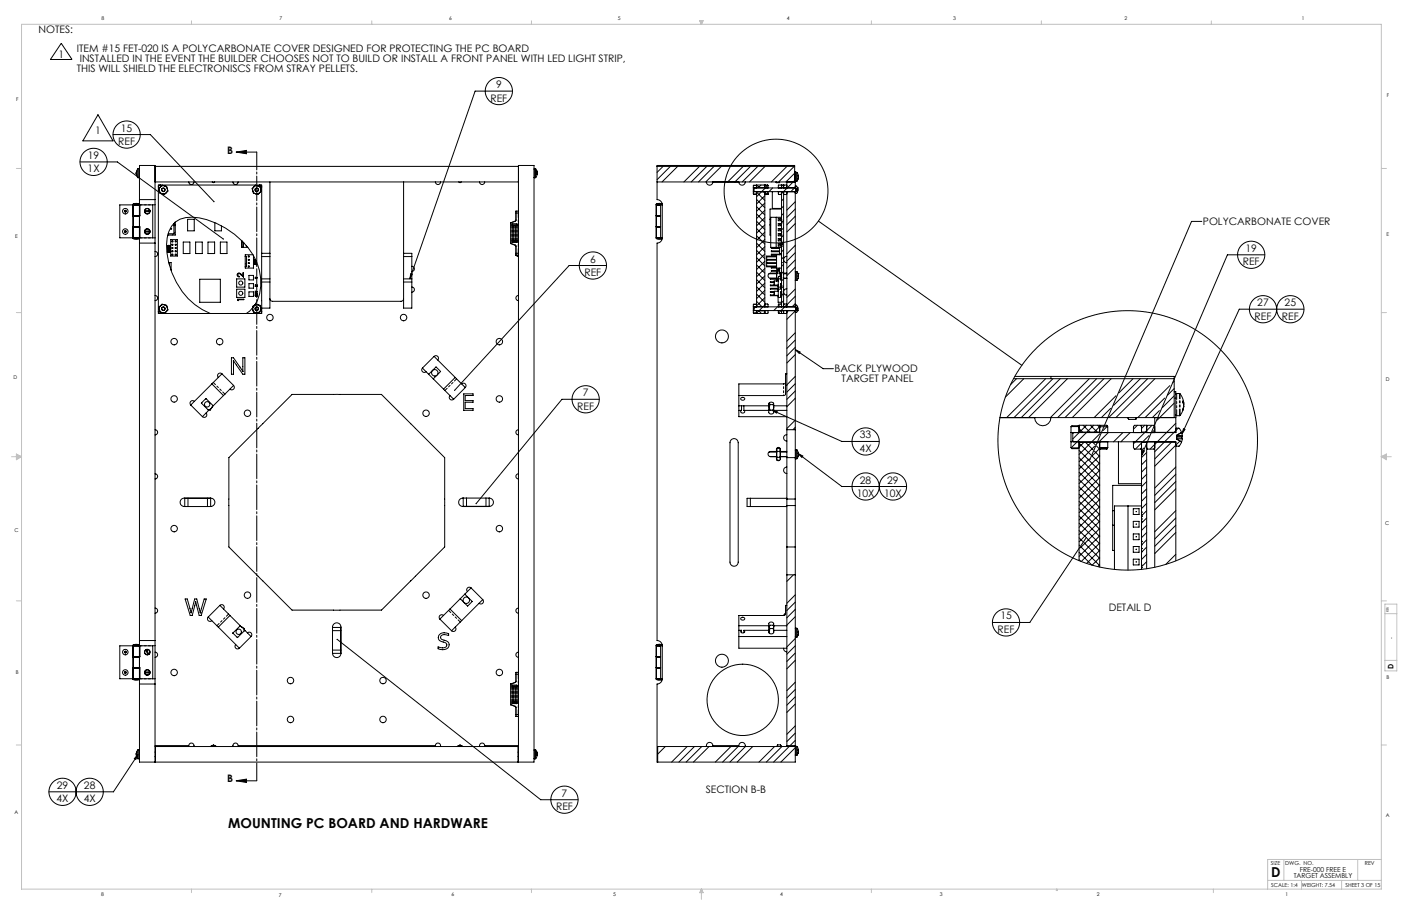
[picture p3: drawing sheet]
<svg xmlns="http://www.w3.org/2000/svg" width="864mm" height="559mm" viewBox="0 0 864 559" stroke-linecap="round" stroke-linejoin="round" font-family="sans-serif">
<g fill="none" stroke="#000" stroke-width=".62">
<path d="M38 27l6 10h-13zM316 56h-23l-40 116M60 71l10 16h-19zM49 100h23l66 47M70 83h23l39 41M146 94l6-1v2zM146 94h12M84 107l1 3M84 107h.1M84 107v1v-1M84 106v1zM85 110h.1"/>
<path d="M85 104l-1 3M85 104h.1M85 104h1M86 109l-1 1M96 103h224M96 112h224M98 118l2 2M98 118l1 1 1 1M99 114l-1 1M99 115l-1 3M99 115l-1 1v2M101 115l2 1"/>
<path d="M101 115h-2M101 115h2v1M101 115l-1-1-1 1M103 119l-3 1M103 119l-2 1h-1M103 116v3M103 116l1 2-1 1M116 112a1.6 1.6 0 0 0 2 2 1.6 1.6 0 0 0 2-2M131 112l1 1v-1M144 112a1.6 1.6 0 0 0 1 2 1.6 1.6 0 0 0 2-2M156 118l2 2M156 118v1l2 1"/>
<path d="M156 115v3M156 115l-1 1 1 2M159 115l2 1M159 115h-3M159 115h1l1 1M159 115l-2-1-1 1M160 119l-2 1M160 119l-1 1h-1M160 114l1 1M161 116l-1 3M161 116v2l-1 1M166 112v44"/>
<path d="M249 112v44M268 112a1.6 1.6 0 0 0 2 2 1.6 1.6 0 0 0 2-2M283 112l1 1v-1M296 112a1.6 1.6 0 0 0 1 2 1.6 1.6 0 0 0 2-2M329 104h1l1 2M331 105v2zM331 107h.1M331 107l-1 3-1-1M405 103h85M405 112h85M409 103l-4 3M413 103l-8 8"/>
<path d="M418 103l-10 9M431 103l-9 9M435 112a2 2 0 0 0 2 2 2 2 0 0 0 2-2M435 102v1M435 112h.1M436 103l-10 9M440 103l-9 9M445 103l-10 9M455 112a2 2 0 0 0 2 2 2 2 0 0 0 2-2M458 103l-9 9M459 102v1M459 112h.1"/>
<path d="M463 103l-10 9M464 116v2M464 118h26v71h-26M464 120h.1M464 118v2M464 114h2M464 120h2M464 114v2M464 120h1M465 120h.1M465 120h1M465 116v2"/>
<path d="M466 120h.1M466 114v1M466 114h5v2M466 119l5 5M466 118h5M466 114v2M466 118v71M466 116h5M466 114l2 2M467 103l-9 9M469 114l-2 2M471 118v1"/>
<path d="M471 114v1M471 120h1M471 118v71M471 120h2M472 103l-10 9M472 120h.1M472 114h1M472 114h-1h2M472 120h1M472 114v1M473 114l-7 7M473 120h.1"/>
<path d="M473 114v2M473 118v2M473 119v1M476 118v11h6M476 116l-2 2M478 112l2 1M480 118v2h2M480 112v1M481 112l-1 1M482 115l-2-1v2M482 116v-2h1v2M482 118h1"/>
<path d="M482 116h1M482 118v71M483 114l-1 1M483 118l-2 2M483 115h2M483 120h2M485 116h5M485 112v4M485 118v71M485 103l-10 9M485 116l-2 2v71M490 103l-10 9"/>
<path d="M490 116l-3 2M490 106v10h-26M490 112v-10h-85v21a3 3 0 0 1 3 3M490 111l-5 5M490 107l-6 5M490 106h1l1 3M490 115h1l1 1M490 118h2M490 117h2v1M491 115h-1M492 116h.1M492 118l-1 1h-1"/>
<path d="M492 118h.1M492 117h.1M492 116v1h-2M492 116l-2 1v1M492 109h.1M492 109l-1 3h-1M492 109v-1v1M492 109v1v-1M77 130h1v1h-1zM82 126l2-1 2 1M82 133h4M82 126h4"/>
<path d="M82 140h4M82 126v21M82 133v-7h-8v21h8v-7M86 123v3M86 123v-21h10v21M86 126v21M86 133v-7h8v21h-8v-7M86 123h10M89 131h3a1.7 1.7 0 0 1-1 1 1.7 1.7 0 0 1-2-1zM90 130v1M90 129h1l1 1h-3zM92 130v1"/>
<path d="M96 123v27M107 139h1h-1M107 138v6h-3M108 137v8h-5M116 135h4v7h-4zM132 137v5h4v-3M315 137h.1M315 137v13M316 139h.1M316 139h3M317 139h.1M317 139v10"/>
<path d="M318 139h.1M318 139v10M319 139h.1M320 130h-2v6l-3 1M405 133h2zM405 140h2M405 126h3M405 126v21M408 126l-2-1-1 1M408 126h-3h2v21M408 126v21a3 3 0 0 1-3 3v245a3 3 0 0 1 3 3v21M466 136l5 6"/>
<path d="M466 132l5 5M466 127l5 6M466 123l5 5M471 121l-5 5M471 134l-5 5M471 139l-5 5M471 130l-5 5M471 125l-5 5M475 135h.1M475 139h.1M478 134v19M480 135h1v1h-1z"/>
<path d="M480 138h1v1h-1zM480 135h.1M480 138h.1M482 137h.1M482 129h-7v16M482 134h-7v19h7M482 138h.1M482 136h.1M483 136l-1 1M483 123l-1 1M483 127l-1 1M483 132l-1 1"/>
<path d="M490 124l-5 6M490 129l-5 5M490 133l-5 6M490 138l-5 5M504 136l126 89M741 137h-7l-62 147M77 143v-1l1 1h-1zM82 147l2 1 2-1M82 147h4M86 147v3M86 150v245M86 150h10"/>
<path d="M89 143h3a1.7 1.7 0 0 1-1 2 1.7 1.7 0 0 1-2-2zM90 142v1M90 141h1l1 1h-3zM92 142v1M96 155a1.6 1.6 0 0 1 1 2 1.6 1.6 0 0 1-1 1M96 150v245M104 153h.1M104 155h1zM104 155h.1M104 154h.1M104 154h1M104 152h.1"/>
<path d="M104 153h1v-1v1h-1M104 152h1M104 152v2M104 155v1h1h-1M104 153h1l-1 1M104 151v1M104 151v1l1-1M104 156v-1v1M104 153v-1v1M105 151h.1M105 152h.1M105 151l-1 1"/>
<path d="M105 148h4v10h-4zM106 157h1zM106 149h1zM106 151h1zM106 153h1zM106 155h1zM107 149h.1M107 144l-1 1M108 143l-1 1M108 157h1zM108 149h1zM108 151h1z"/>
<path d="M108 153h1zM108 155h1zM113 149h4v7h-4zM121 149h4v7h-4zM128 149h4v7h-4zM136 149h4v7h-4zM149 148v5h4M149 149v4M150 150v3M151 150h-1M151 158h1v6h-1M151 158h.1"/>
<path d="M152 151v1M153 152v1M153 160h1zM153 158h1zM156 157h-5v8h5v-7M161 156v-42h-63v79h63v-8M166 156h-5v29M166 156v34h-5M249 156h5v34h-5zM315 150h.1M315 150l3 2v5M316 149v-11h3v11"/>
<path d="M316 149h.1M316 149h3M317 149h.1M318 149h.1M318 157h.1M318 157l2 1M319 149h.1M320 157h-2M405 147h3zM405 147h2M405 147h3M466 159l5 5"/>
<path d="M466 154l5 6M466 150l5 5M466 145l5 6M466 141l5 5M471 143l-5 5M471 148l-5 5M471 157l-5 5M471 152l-5 5M473 160h6M473 158h6M479 158h-6v7h6M479 157v8"/>
<path d="M480 147h1v2h-1zM480 141h1v1h-1zM480 144h1v1h-1zM480 150h1v2h-1zM480 145h.1M480 142h.1M480 148h.1M480 151h.1M481 157h-6h7M481 153h-6h6M481 155h-6h6M481 156h1"/>
<path d="M481 153v4M482 143h.1M482 152h.1M482 151h.1M482 149h.1M482 144h.1M482 150h.1M482 145h.1M483 145l-1 1M483 141l-1 1M483 150l-1 1M483 154l-1 1"/>
<path d="M483 159l-1 1M485 158l-1 1-1 1M490 151l-5 6M490 156l-5 5M780 157h-23l-53 124M104 162h1v5M104 163h1M123 172h13v14h-13zM146 172h5v5h-5zM146 178h5v5h-5zM147 169l1-1 2 2v-2v3l-2-2a.8 .8 0 0 0-1 0 .8 .8 0 0 0 0 1v1l-1-1zM152 162l-1 1"/>
<path d="M153 162l1 1zM153 164l1 1zM153 170h3v3h-3zM153 175h3v3h-3zM157 163h.1M157 161h1zM157 163h1M157 163l1-1v1M157 161h.1M157 161v-1l1 1M157 171h.1M157 172h.1"/>
<path d="M157 176h.1M157 176h1l-1 1 1-1M157 176h1M157 171h1M157 171h1l-1 1M157 161h1M158 163h-1h1M158 162h.1M158 176l1 1M158 180h1M158 180h-1h1h-1M158 171h1"/>
<path d="M158 171l-1 1M158 162h-1h1M159 171h.1M159 176h.1M159 177h.1M159 180h.1M159 176h-1M253 169h1l-1 3zM254 177a1.6 1.6 0 0 1 1 2 1.6 1.6 0 0 1-1 1M254 164a1.6 1.6 0 0 1 1 2 1.6 1.6 0 0 1-1 1M374 164h-23l-71 77M466 177l5 5"/>
<path d="M466 172l5 5M466 168l5 5M466 163l5 5M471 175l-5 5M471 179l-5 5M471 166l-5 5M471 161l-5 5M471 170l-5 5M473 162h6M473 163h6M473 164h6M474 169h5"/>
<path d="M475 172h4M477 174h-2h2M477 180h-2h2M479 168h-4a1.6 1.6 0 0 0-2 2 1.6 1.6 0 0 0 2 2M479 172h.1M479 167v2M479 172v1M479 165h-4h7M479 167v3M479 167v1M479 170v2M479 173h.1"/>
<path d="M479 167h.1M479 168v2M479 168h2M480 178h-5h7M480 172v1M480 176v4M480 180h-3v2h3M480 173h-3v3M480 178v5h2M480 176h-5h5M480 172h-5h5M481 166h-2v1"/>
<path d="M481 167h-2M481 167h-6h6M481 165v3h1M481 168v2M481 168h.1M481 168h1M481 170h.1M481 172h-1v5h1M481 170h-1v2M482 162h.1M482 170h-1v3h1M482 175h-1v3l2-2"/>
<path d="M482 171h.1M482 176h.1M482 180h-1v3h1M483 160l1 1 1 1M483 168h2M483 169h2M483 172h2M483 163l-1 1M483 168l-2 1M483 172l-1 1M485 178l-1 1-1 1M490 168h1l1 1"/>
<path d="M490 178l-5 5M490 160l-5 6M490 165l-5 5M492 169v3l-1 1h-1M492 169h.1M96 182a1.6 1.6 0 0 1 1 2 1.6 1.6 0 0 1-1 1M98 192l1 1M98 191l2 2M98 191l1 2h1M99 189l-1 1v1M99 189l-1 2M101 188l2 2"/>
<path d="M101 188l-2 1M101 188h2v2M101 188h-1l-1 1M103 192l-3 1M103 192l-2 1h-1M103 190v2M103 190l1 1-1 1M146 185h4h-3zM153 180h3v3h-3zM155 190l-3 3M156 190v1M156 189l1-1-1 2z"/>
<path d="M156 190h.1M156 191l2 2M156 191v2h2M156 189v1M157 188l-1 2M157 188h.1M157 180h.1M157 182l1 1M157 182l2 1M157 187a32 32 0 0 0-7-38 46 46 0 0 0-35-15 15 15 0 0 0-12 17 47 47 0 0 0 27 42M157 181h1l1 1h-2zM157 181h1v1"/>
<path d="M158 182h-1M158 182v1M158 180h-1M159 182h-1M159 183h.1M159 188h-2M159 188l2 2M159 188h1l1 2M159 188h-1h-1M160 192l-2 1M160 192l-1 1h-1M161 190l-1 2"/>
<path d="M161 190v1l-1 1M161 192l-1 1M166 184l1 1 1 1h79l1-1 1-1M320 182a1.6 1.6 0 0 0-2 2 1.6 1.6 0 0 0 2 1M464 189v3M464 192h26v116M464 188v1M464 192v1M464 193h.1M464 193h2M464 188h.1M464 188h2"/>
<path d="M464 193h1M465 193h.1M465 193h1M465 189v3M466 193h.1M466 188h.1M466 192v1h5v-1M466 186l4 3M466 181l5 5M468 192l1 1M468 192l-2 1M470 189l-2 3"/>
<path d="M471 188h2v1M471 184l-6 6M471 193h.1M472 188l-2 1M473 192v1h-2M477 182h-2h5M479 189l-2 3M480 182v4h2M480 192v1M481 188l-1 1M482 182h.1M482 183h.1"/>
<path d="M482 188h-2v1M482 193h.1M482 192v1M482 181h.1M483 180l1 1 1 1M483 193h2M483 188h2M483 185l-1 2M483 181l-1 1M485 192v116M486 192h-1M490 188h1l1 1"/>
<path d="M490 183l-10 10h3v-1M490 187l-2 2M490 191h2v1M490 191l2 1M491 191l-6 6M492 189h.1M492 192l-1 1-1-1M492 192h.1M492 190v1M492 189v1h-2M492 189l-2 1v1l2 1M804 191h-40l-35 77"/>
<path d="M268 220a1.6 1.6 0 0 1 2 0 1.6 1.6 0 0 1 0 2M268 220l-8 7M268 220l13 13M490 205l-5 5M490 210l-5 5M490 214l-5 5M490 219l-5 5M490 216l3 1v1zM490 216l17 11h7M131 237l-13 13M131 237l7 7M137 231l-6 6"/>
<path d="M137 231a1.6 1.6 0 0 0-2 0 1.6 1.6 0 0 0 0 2M137 231l7 7M144 222v9h-1v-10h1l6 8M144 222h.1M144 222l6 9h1v-10h-1v8M144 238l-6 6M144 238a1.6 1.6 0 0 1 0 2 1.6 1.6 0 0 1-2 0M150 229h.1M260 227a1.6 1.6 0 0 0 0 2 1.6 1.6 0 0 0 3 0M260 227l4 4M264 231l5-5 3 3-5 5M264 231l3 3"/>
<path d="M267 234l6 6M270 231a2 2 0 0 0-2-3 2 2 0 0 0-2 2 2 2 0 0 0 3 2M273 240l7 6M281 233l6 6M281 233l-8 7M285 237a1.6 1.6 0 0 1 2 0 1.6 1.6 0 0 1 0 2M287 239l-7 7M484 236l-1 1h-28v20h30M484 238h1M485 231h-1v12v1h-29M490 232l-5 5M490 237l-5 5"/>
<path d="M625 234h99M626 232h98v26M627 234l-4 3M631 234l-11 11M645 234l-24 24M648 232v2M649 234l-24 24M654 234l-24 24M658 234l-24 24M671 234l-24 24M676 234l-24 24M680 234l-24 24"/>
<path d="M685 234l-24 24M698 234l-8 8M703 234l-17 16M707 234l-24 24M712 234l-24 24M721 238l-20 20M724 235l-1 1M724 240l-4 4M118 250l7 7M120 248a1.6 1.6 0 0 0-2 0 1.6 1.6 0 0 0 0 2M124 248v1M127 255a1.6 1.6 0 0 1 0 2 1.6 1.6 0 0 1-2 0"/>
<path d="M127 246h.1M131 251l-3 2M131 251l-1 2h-2M131 250v1M131 250l-4-4-3 3 5 4-4 4M138 244l-7 6M277 244a1.6 1.6 0 0 0 0 2 1.6 1.6 0 0 0 3 0M286 243h6v1h-5v3h5v1h-5v4h5v1h-6zM369 246h-23l-53 65M455 250h19M455 253h2M457 253a1 1 0 0 0 0 1 1 1 0 0 0 2 0 1 1 0 0 0 0-1"/>
<path d="M457 250v3M459 250v3M459 253h15M474 249h.1M474 251l1 2M474 248v3M474 248l1 2M475 253h2M475 250l-1 1M475 250h2M476 253l3 1v1zM476 253l43 19h23"/>
<path d="M477 250v1M477 249v1M477 253h.1M477 251v2M477 250v-1a1.6 1.6 0 0 0-2-1 1.6 1.6 0 0 0-1 1v5a1.6 1.6 0 0 0 1 1 1.6 1.6 0 0 0 2-1v-1M477 250h8M477 253h8M490 259l-5 5M490 241l-5 5M490 246l-5 5M638 258a5 5 0 0 0 5 5 5 5 0 0 0 5-5M648 258h.1"/>
<path d="M685 252l-6 6M688 244l-14 14M695 258l1 1M696 259h4M700 258v1M701 258l-1 1M712 258v9M715 253l-5 5M718 246l-12 12M724 242h1v25h-65M724 249l-11 10M724 244l-7 7"/>
<path d="M725 243h2a9 9 0 0 1 3 6l-1-2 1 3-1 3 1-3M725 258h-109M729 249l1 1M730 251l-1 3-2 2h-2M96 265a1.6 1.6 0 0 1 1 2 1.6 1.6 0 0 1-1 1M161 263l19-20h55l39 39v55l-39 39h-55l-39-39v-55zM320 265a1.6 1.6 0 0 0-2 2 1.6 1.6 0 0 0 2 1M451 271a2.5 2.5 0 0 1 2 0 2.5 2.5 0 0 1 2 2v74a2.5 2.5 0 0 1-2 2 2.5 2.5 0 0 1-3-2v-74zM474 279h5M479 278h-4a1.6 1.6 0 0 0-2 2 1.6 1.6 0 0 0 2 2M479 277v1M479 277v3"/>
<path d="M479 278v2M479 277h.1M479 278h2M479 277h2M481 278v2M481 277v1M481 277h.1M481 278v-1a1.2 1.2 0 0 0-1-1 1.2 1.2 0 0 0-1 1v2M481 279h4M481 278h4M485 268a2 2 0 0 0-2 2 2 2 0 0 0 2 2M485 265h5"/>
<path d="M490 278h1l1 2M490 264l-1 1M492 280h.1M492 280l3 1-1 1zM492 280l27 20h40M660 267v5M660 272h65v74M660 272v4M660 276h5M660 263v4M660 263h5M660 263h1h4"/>
<path d="M660 276l1 1M661 276v1M661 277h4M662 267h-1v5h1M665 276v1M665 263h.1M665 262v5l-4 4M665 273h13M665 262h13v5M665 272v74M665 266h13M665 276h.1"/>
<path d="M665 264l2 2M665 278l13 12M665 273l7 8M665 262h.1M668 262l4 4M668 273l-3 3M669 273l5 4M670 267l-10 9M670 262l-4 4M672 262l4 4M673 273l-8 7M674 273l1 1"/>
<path d="M674 262l-4 4M675 278l3 4M675 275l-10 10M676 275l2 2M677 262l1 2M677 273h.1M678 272v78M678 276h.1M678 263l-3 3M678 277l-5 4M678 276v1h4l1-1M678 276v1"/>
<path d="M678 263h5M678 276h5M678 263h.1M678 267l-5 5M678 277h.1M678 262v1M678 262h4M678 277h4M682 262l1 1M682 263l-2 3M682 277h.1M683 276l-1 1"/>
<path d="M683 263v4M683 276h.1M683 272v4M683 267l-6 5M689 272v26h15M692 267l-6 5M697 267l-6 5M699 272v4v1h4l1-1M701 262l-2 3M704 273h3M704 266h3M704 267v-5h3v5"/>
<path d="M704 263l-1-1h-4v1v4M704 272v46M704 273l-4 4M704 278h1l-1 3zM705 276l-1 2M706 267l-7 7M706 262l-2 2M707 263v-1h4l1 1M707 276v1h4l1-1M707 272v79M707 279l-3 3M708 269l-4 3"/>
<path d="M710 267h.1M710 262l-4 4M712 272v78M712 273h13M712 267h13M712 265l-2 2M713 273l-4 4M718 273l-6 6M719 267l-6 5M722 273l-10 10M724 267l-6 5M725 265v-1h2l1 3"/>
<path d="M725 261l-6 6M725 271l3 2M725 270h4l-1 3M726 264l-2 3M727 272l-15 16M728 267h.1M728 273l-1 2h-2M728 273h.1M728 269v1M728 267l1 2h-4M728 267l-3 2M728 267l-3 1v3"/>
<path d="M730 264v1l-1 3zM96 292a1.6 1.6 0 0 1 1 2 1.6 1.6 0 0 1-1 1M320 292a1.6 1.6 0 0 0-2 2 1.6 1.6 0 0 0 2 1M475 282h4M479 282v1a1.2 1.2 0 0 0 1 1 1.2 1.2 0 0 0 1-1M479 280v3M479 280v2M479 283v1M479 282v1M479 282h2M479 284h2M481 282v1"/>
<path d="M481 280v2M481 282h4M485 288a2 2 0 0 0-2 2 2 2 0 0 0 2 2M485 282h5M492 280l-1 3h-1M665 296l13 12M665 291l13 13M665 287l13 12M665 282l13 13M671 283l-6 6M673 281l5 5M678 281l-13 13"/>
<path d="M678 286l-13 12M678 290l-13 13M678 295l-13 12M678 299l-13 13M704 299h-18v41h1M707 288l-3 3M707 284l-3 3M707 293l-3 3M707 297l-3 3M725 288l-13 13M725 293l-13 13M725 297l-13 13"/>
<path d="M114 312v-5h16v5M114 312h16M114 312a2.6 2.6 0 0 1-3-2 2.6 2.6 0 0 1 3-3h16a2.6 2.6 0 0 1 2 3 2.6 2.6 0 0 1-2 2M286 307h16M286 307v5h16v-5M286 307a2.6 2.6 0 0 0-3 3 2.6 2.6 0 0 0 2 2h17a2.6 2.6 0 0 0 2-2 2.6 2.6 0 0 0-2-3M485 308v4M485 307h-24v5h24M485 312v148M485 312h5M485 308h5M490 308v4"/>
<path d="M490 312v158h-85v-48a3 3 0 0 0 3-3M665 318l13 13M665 314l13 12M665 309l13 13M665 305l13 12M665 300l13 13M678 308l-13 13M678 313l-13 12M678 317l-13 13M678 304l-13 12M686 315h1M695 312v40"/>
<path d="M699 314h3v3h-3zM704 318v1M704 319v1M704 316h.1M704 317v1M704 320h.1M704 312h-17v39M707 306l-3 3M707 319l-3 4M707 302l-3 3M707 311l-3 3M707 315l-3 3"/>
<path d="M725 315l-13 13M725 319l-13 13M725 302l-13 13M485 337h5M665 336l1 1M665 332l2 2M665 327l4 4M665 323l13 12M666 337l12 12M668 335l10 9M670 331l-35 53h-23M670 332l8 8"/>
<path d="M678 335l-11 11M678 339l-8 9M678 321l-13 13M678 326l-12 12M678 330l-13 13M686 324h1M699 322h3v3h-3zM699 329h3v4h-3zM699 337h3v4h-3zM704 334h.1M704 320v14M704 334v17"/>
<path d="M704 336h.1M704 322h.1M704 338h.1M707 333l-3 3M707 337l-3 4M707 324l-3 3M707 328l-3 4M725 324l-13 13M725 328l-13 13M485 355h5M489 355l-4 4M665 345l1 1"/>
<path d="M665 341l8 8M678 344l-5 5M678 348l-1 1M699 345h3v3h-3zM704 340h.1M704 349h.1M704 350h.1M707 342l-3 3M707 346l-3 4M725 342l-6 6M96 375a1.6 1.6 0 0 1 1 2 1.6 1.6 0 0 1-1 1M118 378h.1"/>
<path d="M118 378l2-9h1l2 9M121 371l-3 9h-1l-3-11h1l3 9M121 371h.1M121 371l2 9h1l3-11h-1l-3 9M123 378h.1M136 373l6 7M136 373a1.6 1.6 0 0 1 2 0 1.6 1.6 0 0 1 0 3M136 373l-8 8M142 380l-7 7M142 380l6 6M273 380a1.6 1.6 0 0 0-2 0 1.6 1.6 0 0 0 0 2M277 376l-6 6"/>
<path d="M277 376l8 7M284 369l-7 7M286 371a2 2 0 0 1 1-3 2 2 0 0 1 2 3 2 2 0 0 1-3 1M287 366l4 5-3 3-4-5M290 363a1.6 1.6 0 0 0-2 0 1.6 1.6 0 0 0 0 2M290 363l8 7M290 363l-6 6M298 370a1.6 1.6 0 0 1 0 2 1.6 1.6 0 0 1-3 0M298 370l-13 13M320 375a1.6 1.6 0 0 0-2 2 1.6 1.6 0 0 0 2 1M483 380h-28v20h30M484 378l-1 2"/>
<path d="M485 373h-1v6l-1 1M490 367l-5 5M490 371l-5 6M490 376l-5 5M82 398l2-1 2 1M82 398h4M82 398v21M86 395v3M86 398v21M86 395h10M96 395v27M128 381l7 6"/>
<path d="M128 381a1.6 1.6 0 0 0 0 2 1.6 1.6 0 0 0 3 0M135 387l13 13M144 390v1M145 398a1.6 1.6 0 0 0 0 2 1.6 1.6 0 0 0 3 0M146 393h1M148 386l1 1M148 386l-4 4M149 387l2 1v1zM151 389h.1M151 389l-5 4-2-3M151 389l4 4M153 390a1.6 1.6 0 0 1 2 0 1.6 1.6 0 0 1 0 3"/>
<path d="M155 393l-7 7M205 387v16M205 387h5v16h-5M205 387a2.6 2.6 0 0 1 2-3 2.6 2.6 0 0 1 3 3v16a2.6 2.6 0 0 1-2 3 2.6 2.6 0 0 1-3-3M208 394l125 99h23M271 382l7 7M272 391l3-1 2 1v1l-3-1a1.7 1.7 0 0 0-2 1 1.7 1.7 0 0 0 0 2l2 1a3 3 0 0 1 3 3 3 3 0 0 1-4 3l-3-1v-1l3 1a1.9 1.9 0 0 0 2-2 1.9 1.9 0 0 0-2-2 2.8 2.8 0 0 1-3-2 2.8 2.8 0 0 1 2-3zM281 387a1.6 1.6 0 0 1 0 2 1.6 1.6 0 0 1-3 0M285 383l-7 6M405 398h3zM405 398v21M408 398h-3h2v21"/>
<path d="M455 389h2M455 393h30M455 386h19M457 389a1 1 0 0 0 1 1 1 1 0 0 0 1-1M457 389v1M459 389v1M459 389h15M474 390v1M474 387l1 1M474 387v3M474 390h.1M475 388l-1 2"/>
<path d="M475 386l-1 1M475 388h2M475 386h2M477 388v2M477 386v1M477 386h.1M477 387v2M477 386v-1a1.6 1.6 0 0 0-2-1 1.6 1.6 0 0 0-1 1v5a1.6 1.6 0 0 0 1 1 1.6 1.6 0 0 0 2-1v-1M477 387v1M477 389h8M477 386h8M483 400l1 1 1 1"/>
<path d="M490 388h1l1 2M490 394l-5 5M490 398l-5 6M490 380l-5 6M492 390h.1M492 392h.1M492 391l-1 2h-1M492 391h.1M492 390v1M492 391v1M77 402h1l-1 1zM77 414l1 1h-1z"/>
<path d="M82 419l2 1 2-1M82 419h4M82 412h4M82 405h4M82 405v-7h-8v21h8v-7M86 419v3M86 405v-7h8v21h-8v-7M89 415h3a1.7 1.7 0 0 1-1 1 1.7 1.7 0 0 1-2-1zM89 401h1l1 3-1-1-1-1zM90 414v1M90 413h1l1 1h-3zM90 401a1.8 1.8 0 0 1 2 0 1.8 1.8 0 0 1 0 3z"/>
<path d="M91 401h-1M92 403h-1M92 414v1M96 402a1.6 1.6 0 0 1 1 2 1.6 1.6 0 0 1-1 1M320 415h-2v6l-3 1M320 402a1.6 1.6 0 0 0-2 2 1.6 1.6 0 0 0 2 1M405 419h3M405 419h2M405 412h2M405 405h2zM490 403l-5 5M490 407l-5 6"/>
<path d="M86 422v48h243v-368h-9v368M86 422h10M96 422v48M315 422v13l3 1v6M315 422h.1M316 434v-11h3v11M316 434h.1M316 433h3M316 424h.1M316 424h3M316 434h3M317 424h.1"/>
<path d="M317 433h.1M317 424v9M318 424h.1M318 433h.1M318 424v9M319 434h.1M319 424h.1M490 421l-5 5M490 425l-5 5M490 430l-5 5M490 434l-5 5M96 460h20a1.6 1.6 0 0 1 2-2 1.6 1.6 0 0 1 2 2"/>
<path d="M318 442h.1M320 442h-2M320 460h-21a1.6 1.6 0 0 0-2-2 1.6 1.6 0 0 0-1 2M479 459v1M479 459h2M481 459v1M485 460h5M490 448l-5 5M490 452l-5 5M490 457l-3 3M84 466l1 2M84 466h.1"/>
<path d="M84 465v1M84 465h.1M84 465v-1v1M85 468h.1M85 463l-1 2M85 463h.1M85 463h1M85 465l-1 3h-1zM85 465l-15 23h-40M86 468h-1M96 464h.1M96 467h.1"/>
<path d="M96 460h224M96 460v10M130 460h2h1M130 460l2-1 1 1M130 460h.1M133 460h.1M144 460a1.6 1.6 0 0 1 1-2 1.6 1.6 0 0 1 2 2h121a1.6 1.6 0 0 1 2-2 1.6 1.6 0 0 1 2 2M282 460h2h1M282 460l2-1 1 1M282 460h.1M285 460h.1M319 464h1"/>
<path d="M319 467h1M319 460v10M329 463h1l1 2M331 464v1zM331 466h.1M331 466l-1 2h-1M331 465v1M406 460l-1 1M410 460l-5 5M424 460l-10 10M428 460l-10 10M433 460l-10 10"/>
<path d="M435 460a2 2 0 0 1 2-2 2 2 0 0 1 2 2h16a2 2 0 0 1 3-2 2 2 0 0 1 1 2l-9 10M437 460l-10 10M451 460l-10 10M455 460l-10 10M464 460l-10 10M477 460l-9 10M479 460h.1M481 460h.1M482 460l-10 10M486 460l-9 10M490 466h1M490 460h-85v10"/>
<path d="M490 461l-9 9M491 460l-1 1M491 466h.1M491 460h.1M491 460l1 3M492 463h.1M492 464l-1 2M492 463v1M492 463v2v-1M146 482l6-1v2zM146 482h12"/>
<circle cx="308" cy="56" r="8"/>
<circle cx="58" cy="100" r="8"/>
<circle cx="78" cy="83" r="8"/>
<circle cx="101" cy="117" r="1.1"/>
<circle cx="101" cy="117" r=".9"/>
<circle cx="158" cy="117" r=".9"/>
<circle cx="158" cy="117" r="1.1"/>
<circle cx="478" cy="118" r="32"/>
<circle cx="77" cy="130" r="1.7"/>
<circle cx="91" cy="130" r="1.6"/>
<circle cx="77" cy="143" r="1.7"/>
<circle cx="91" cy="143" r="1.6"/>
<circle cx="106" cy="141" r=".3"/>
<circle cx="771" cy="157" r="8"/>
<circle cx="148" cy="175" r="1.3"/>
<circle cx="365" cy="164" r="8"/>
<circle cx="101" cy="190" r="1.1"/>
<circle cx="101" cy="190" r=".9"/>
<circle cx="148" cy="181" r="1.3"/>
<circle cx="158" cy="190" r=".9"/>
<circle cx="158" cy="190" r="1.1"/>
<circle cx="166" cy="196" r="2"/>
<circle cx="249" cy="196" r="2"/>
<circle cx="779" cy="191" r="8"/>
<circle cx="795" cy="191" r="8"/>
<circle cx="107" cy="211" r="2"/>
<circle cx="135" cy="211" r="2"/>
<circle cx="308" cy="211" r="2"/>
<circle cx="445" cy="207" r="4"/>
<circle cx="107" cy="246" r="2"/>
<circle cx="128" cy="249" r="1.7"/>
<circle cx="153" cy="255" r="2"/>
<circle cx="263" cy="255" r="2"/>
<circle cx="308" cy="246" r="2"/>
<circle cx="361" cy="246" r="8"/>
<circle cx="458" cy="246" r="1.1"/>
<circle cx="534" cy="272" r="8"/>
<circle cx="695" cy="272" r="80"/>
<circle cx="534" cy="300" r="8"/>
<circle cx="550" cy="300" r="8"/>
<circle cx="700" cy="316" r=".1"/>
<circle cx="107" cy="326" r="2"/>
<circle cx="308" cy="326" r="2"/>
<circle cx="700" cy="323" r=".1"/>
<circle cx="700" cy="331" r=".1"/>
<circle cx="700" cy="339" r=".1"/>
<circle cx="700" cy="347" r=".1"/>
<circle cx="153" cy="367" r="2"/>
<circle cx="263" cy="367" r="2"/>
<circle cx="147" cy="390" r="1.7"/>
<circle cx="458" cy="382" r="1.1"/>
<circle cx="620" cy="384" r="8"/>
<circle cx="77" cy="415" r="1.7"/>
<circle cx="77" cy="402" r="1.7"/>
<circle cx="91" cy="402" r="1.6"/>
<circle cx="91" cy="415" r="1.6"/>
<circle cx="107" cy="415" r="2"/>
<circle cx="179" cy="420" r="2"/>
<circle cx="236" cy="420" r="2"/>
<circle cx="308" cy="415" r="2"/>
<circle cx="445" cy="408" r="4"/>
<circle cx="458" cy="432" r="22"/>
<circle cx="179" cy="444" r="2"/>
<circle cx="236" cy="444" r="2"/>
<circle cx="39" cy="488" r="8"/>
<circle cx="55" cy="488" r="8"/>
<circle cx="348" cy="493" r="8"/>
</g>
<path d="M158 94v388" fill="none" stroke="#000" stroke-width=".62" stroke-dasharray="15.2 1.3 1.3 1.3" stroke-dashoffset="4.2"/>
<g fill="none" stroke="#c0c0c0" stroke-width=".62">
<path d="M13 15h838v533h-838zM118 13v2M229 13v2M328 13v2M431 13h2l-1 2zM432 13v2M433 13l-1 2M537 13v2M642 13v2M747 13v2M10 104h3M851 104h4"/>
<path d="M10 193h3M851 193h4M7 282h6M10 280l3 2-3 2zM10 280l3 2M10 281l3 1M13 282l-3 1M13 282h-3M851 282h7M851 282h4M851 282l4 1M851 282l4-2v4z"/>
<path d="M855 281l-4 1M855 280l-4 2M10 371h3M851 371h4M854 373h7v41h-7zM854 378h7M854 407h7M10 459h3M851 459h4M791 530v13M837 530v13M851 530h-70v18"/>
<path d="M118 548v3M229 548v3M328 548v3M432 548v7M432 548l1 3h-2zM432 548l1 3M432 548v3M537 548v3M651 548l1 1h-1zM748 548v3M781 543h70M802 543v5"/>
<path d="M827 543v5"/>
</g>
<g fill="#000">
<path d="M146 94l6-1v2zM146 482l6-1v2z"/>
<path d="M253 169h1l-1 3zM280 241h1zM293 310l1 1zM137 147l1 1zM208 394v1v-1zM85 465l-1 3h-1zM132 124v1zM490 216l3 1v1zM476 253l3 1v1zM492 280l3 1-1 1zM730 264v1l-1 3zM704 278h1l-1 3zM669 331l1 1zM672 283v1z"/>
</g>
<g fill="none" stroke="#000" stroke-width=".62" stroke-dasharray="6.3 1.3 1.3 1.3 1.3 1.3">
<path d="M84 107h.1M84 106h.1M85 110v-6M85 104v6M86 109v-5M86 110v-1M329 104v6M330 110v-6M330 104v6M331 107h.1M331 106h.1M490 107h.1"/>
<path d="M490 106v6M490 117h2M491 111v-5M491 112v-1M491 111v1M491 106v5M492 109h.1M315 137h.1M316 138h.1M316 139h.1M316 138h3M317 139h-1"/>
<path d="M317 139h.1M318 136h.1M318 139h-1M318 139h.1M318 136l-3 1M318 131h.1M318 131v5M318 131h1M318 130v1M319 138h.1M319 139h-1M319 139h.1"/>
<path d="M319 131v-1M320 131h-1M166 158h-5M254 158h-5M315 150h.1M315 150l3 1M316 149v1M316 149h.1M316 149h1M316 150v-1M317 149h.1M317 149h1"/>
<path d="M318 151h.1M318 149h.1M318 151v1M318 149h1M318 152v4M318 156v1M318 156h.1M318 152h.1M319 150h-3M319 150v-1M319 149v1M319 149h.1"/>
<path d="M319 156h-1M319 157v-1M320 156h-1M161 172h5M166 174h-5M249 172h5M254 174h-5M490 167v6M491 173v-6M491 168v5M490 190h2M490 191h2"/>
<path d="M725 246h-1M727 256h.1M727 255v1M729 249h1M730 251h.1M490 277v6M491 278v5M492 280h.1M725 269h4M725 271h4M491 283v-6M491 283h.1"/>
<path d="M492 281h.1M116 307v5M128 312v-5M288 307v5M300 312v-5M463 307v5M210 389h-5M490 387v6M491 393v-6M491 393h.1M491 388v5M492 390h.1"/>
<path d="M492 391h.1M205 401h5M318 416h.1M318 416v4M318 416h1M318 415v1M319 416v-1M320 416h-1M315 422h.1M315 435h.1M315 435l3 1M316 434h.1"/>
<path d="M316 423h.1M316 433h.1M316 424v-1M316 433h1M316 424h.1M316 423h3M317 424h.1M317 424h-1M317 424v-1M317 433h.1M317 433h1M318 421h.1"/>
<path d="M318 436h.1M318 433h.1M318 424v-1M318 424h.1M318 424h-1M318 421l-3 1M318 433h1M318 420h.1M318 436v5M318 420v1M319 434h-3M319 434h.1"/>
<path d="M319 423h.1M319 424h-1M319 423v1M319 433h.1M319 424h.1M318 441v1M318 441h.1M319 441h-1M319 442v-1M320 441h-1M84 466h.1M84 465h.1"/>
<path d="M85 468v-5M85 462v6M86 467v-5M86 468v-1M329 462v6M330 468v-6M330 463v5M331 466h.1M331 465h.1M490 460v6M491 466v-6M491 466h.1"/>
<path d="M491 460v6M492 463h.1M492 464h.1"/>
</g>
<path d="M319 138v11M316 149v-11M316 434v-11M319 423v11" fill="none" stroke="#000" stroke-width=".62" stroke-dasharray="6.3 1.3 1.3 1.3 1.3 1.3" stroke-dashoffset="4"/>
<path d="M315 137v13M315 422v13" fill="none" stroke="#000" stroke-width=".62" stroke-dasharray="6.3 1.3 1.3 1.3 1.3 1.3" stroke-dashoffset="3.2"/>
<path d="M319 156v-25M319 441v-25" fill="none" stroke="#000" stroke-width=".62" stroke-dasharray="6.3 1.3 1.3 1.3 1.3 1.3" stroke-dashoffset="3.5"/>
<path d="M316 139v10M317 139v10M318 139v10M317 149v-10M318 149v-10M319 149v-10M316 424v9M317 433v-9M317 424v9M318 433v-9M318 424v9M319 433v-9" fill="none" stroke="#000" stroke-width=".62" stroke-dasharray="6.3 1.3 1.3 1.3 1.3 1.3" stroke-dashoffset="4.8"/>
<path d="M131 236l8 7M281 234l-7 7M134 386l7-7M284 384l-7-8" fill="none" stroke="#000" stroke-width=".62" stroke-dasharray="6.3 1.3 1.3 1.3 1.3 1.3" stroke-dashoffset="4.4"/>
<path d="M96 126h-10M86 147h10M96 398h-10M86 419h10" fill="none" stroke="#000" stroke-width=".62" stroke-dasharray="6.3 1.3 1.3 1.3 1.3 1.3" stroke-dashoffset="4.7"/>
<path d="M483 244v-7" fill="none" stroke="#000" stroke-width=".62" stroke-dasharray="6.3 1.3 1.3 1.3 1.3 1.3" stroke-dashoffset="5.9"/>
<path d="M727 256v-13" fill="none" stroke="#000" stroke-width=".62" stroke-dasharray="6.3 1.3 1.3 1.3 1.3 1.3" stroke-dashoffset="3.1"/>
<path d="M725 243v13" fill="none" stroke="#000" stroke-width=".62" stroke-dasharray="6.3 1.3 1.3 1.3 1.3 1.3" stroke-dashoffset="2.7"/>
<path d="M727 243v12" fill="none" stroke="#000" stroke-width=".62" stroke-dasharray="6.3 1.3 1.3 1.3 1.3 1.3" stroke-dashoffset="3.3"/>
<g font-size="8.5">
<text x="141" y="511">MOUNTING PC BOARD AND HARDWARE</text>
<text x="784" y="541">D</text>
</g>
<g font-size="6.4">
<text x="24" y="21">NOTES:</text>
<text x="36" y="36">1</text>
<text x="47" y="32">ITEM #15 FET-020 IS A POLYCARBONATE COVER DESIGNED FOR PROTECTING THE PC BOARD</text>
<text x="49" y="38">INSTALLED IN THE EVENT THE BUILDER CHOOSES NOT TO BUILD OR INSTALL A FRONT PANEL WITH LED LIGHT STRIP,</text>
<text x="47" y="45">THIS WILL SHIELD THE ELECTRONISCS FROM STRAY PELLETS.</text>
<text x="306" y="54">9</text>
<text x="302" y="63">REF</text>
<text x="59" y="82">1</text>
<text x="75" y="81">15</text>
<text x="73" y="89">REF</text>
<text x="140" y="95">B</text>
<text x="54" y="98">19</text>
<text x="54" y="106">1X</text>
<text x="741" y="139">POLYCARBONATE COVER</text>
<text x="768" y="155">19</text>
<text x="364" y="162">6</text>
<text x="766" y="164">REF</text>
<text x="360" y="170">REF</text>
<text x="775" y="189">27</text>
<text x="792" y="189">25</text>
<text x="773" y="197">REF</text>
<text x="790" y="197">REF</text>
<text x="514" y="230">BACK PLYWOOD</text>
<text x="519" y="236">TARGET PANEL</text>
<text x="359" y="244">7</text>
<text x="356" y="253">REF</text>
<text x="530" y="270">33</text>
<text x="530" y="279">4X</text>
<text x="530" y="298">28</text>
<text x="547" y="298">29</text>
<text x="528" y="307">10X</text>
<text x="545" y="307">10X</text>
<text x="617" y="382">15</text>
<text x="615" y="390">REF</text>
<text x="140" y="483">B</text>
<text x="35" y="487">29</text>
<text x="52" y="487">28</text>
<text x="346" y="491">7</text>
<text x="35" y="495">4X</text>
<text x="52" y="495">4X</text>
<text x="343" y="500">REF</text>
</g>
<g font-size="6.3">
<text x="683" y="377">DETAIL D</text>
<text x="435" y="489">SECTION B-B</text>
</g>
<text font-size="4.7" x="859" y="412" transform="rotate(-90 859 412)">D</text>
<g font-size="4.2">
<text x="801" y="538">FRE-000 FREE E</text>
<text x="797" y="542">TARGET ASSEMBLY</text>
</g>
<g font-size="3.4">
<text x="859" y="394" transform="rotate(-90 859 394)">-</text>
<text x="783" y="533">SIZE</text>
<text x="792" y="533">DWG. NO.</text>
<text x="841" y="533">REV</text>
<text x="784" y="547">SCALE: 1:4</text>
<text x="803" y="547">WEIGHT: 7.54</text>
<text x="829" y="547">SHEET 3 OF 15</text>
</g>
<g font-size="3.2">
<text x="62" y="12">8</text>
<text x="172" y="12">7</text>
<text x="277" y="12">6</text>
<text x="381" y="12">5</text>
<text x="485" y="12">4</text>
<text x="588" y="12">3</text>
<text x="693" y="12">2</text>
<text x="802" y="12">1</text>
<text x="855" y="60">F</text>
<text x="10" y="62">F</text>
<text x="9" y="147">E</text>
<text x="855" y="145">E</text>
<text x="8" y="234">D</text>
<text x="854" y="235">D</text>
<text x="9" y="328">C</text>
<text x="854" y="324">C</text>
<text x="10" y="416">B</text>
<text x="855" y="419">B</text>
<text x="9" y="502">A</text>
<text x="854" y="504">A</text>
<text x="62" y="553">8</text>
<text x="172" y="553">7</text>
<text x="278" y="553">6</text>
<text x="378" y="553">5</text>
<text x="481" y="553">4</text>
<text x="579" y="553">3</text>
<text x="676" y="553">2</text>
<text x="792" y="553">1</text>
</g>
<text font-size="2" x="856" y="378" transform="rotate(-90 856 378)">REV</text>
</svg>
